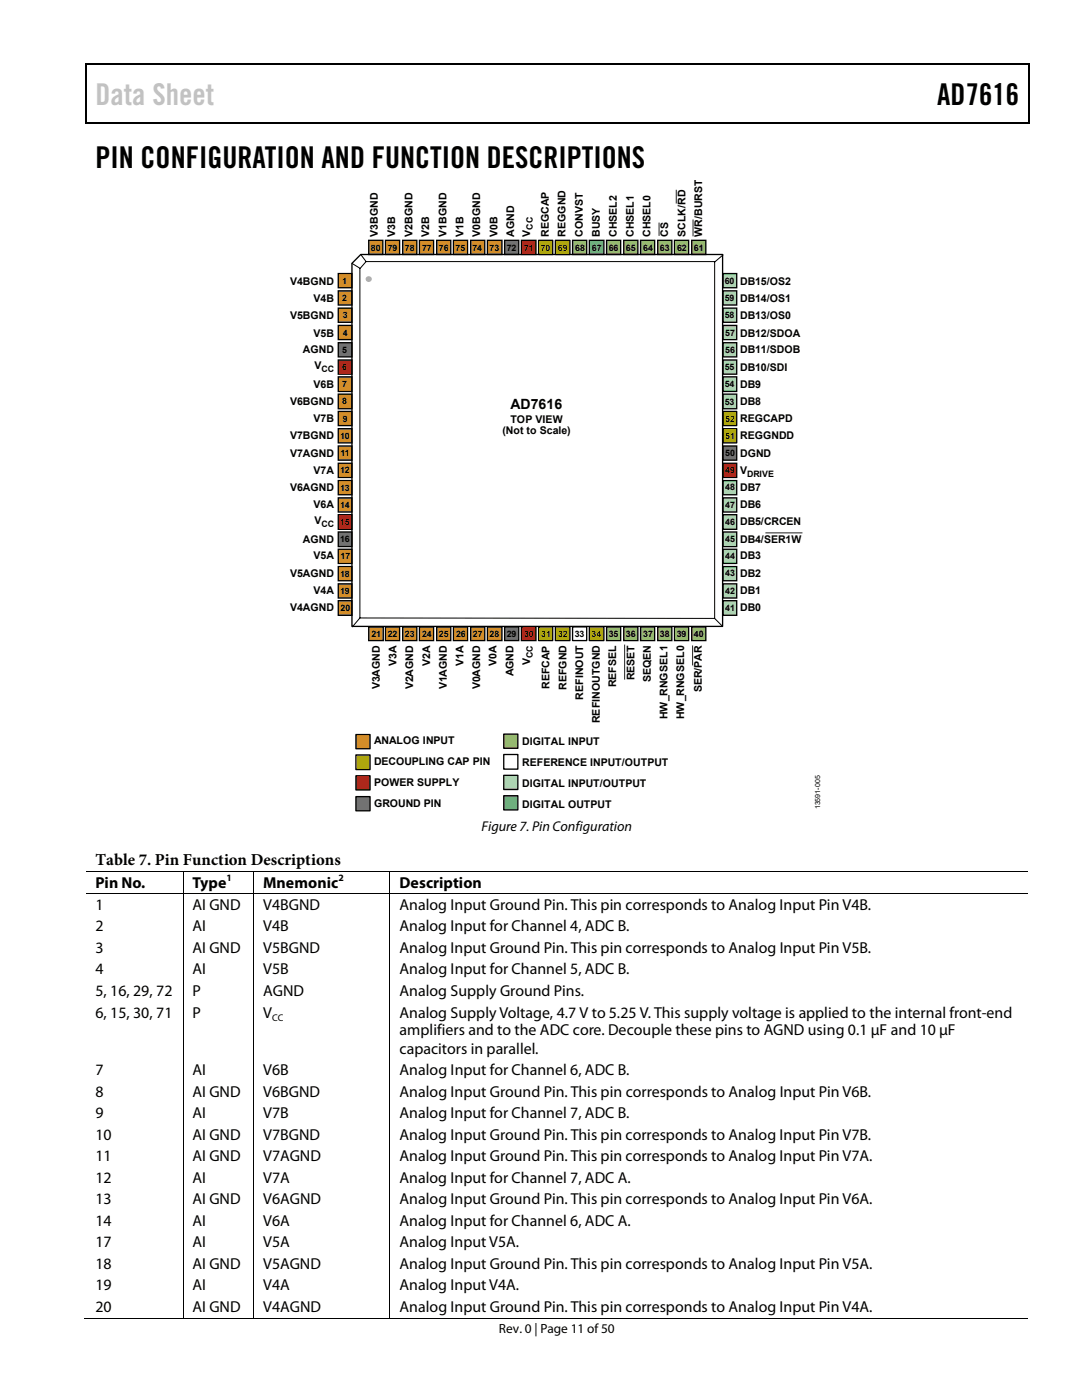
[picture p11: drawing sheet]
<svg xmlns="http://www.w3.org/2000/svg" width="216mm" height="279mm" viewBox="0 0 216 279" stroke-linecap="round" stroke-linejoin="round" font-family="sans-serif">
<g fill="#000">
<path d="M17 12.7h.3v1h-.3zM17 12.7h.3v.3h-.3zM82.7 12.7h.2v.3h-.2zM205.2 12.7h.2v1h-.2zM205.2 12.7h.2v.3h-.2zM17 24.4h.3v.2h-.3zM82.4 24.4h.3v.2h-.3zM205.2 24.4h.2v.2h-.2zM36.4 173.8h.2v.1h-.2zM36.4 178.3h.2v.2h-.2zM50.5 173.8h.2v.1h-.2zM50.5 178.3h.2v.2h-.2z"/>
<path d="M77.7 173.8h.2v.1h-.2zM77.7 178.3h.2v.2h-.2zM36.4 263h.2v.1h-.2zM50.5 263h.2v.1h-.2zM77.7 263h.2v.1h-.2z"/>
</g>
<path d="M17.1 13.7v10.7M17.3 12.8h65.4M82.9 12.8h122.3M205.3 13.7v10.7M17.3 24.5h187.9" fill="none" stroke="#000" stroke-width=".25"/>
<g fill="none" stroke="#000" stroke-width=".2">
<path d="M17.1 173.9h19.3M17.1 178.4h19.3M36.5 173.9v4.4M36.5 178.5v84.5M36.6 173.9h13.9M36.6 178.4h13.9M50.6 173.9v4.4M50.6 178.5v84.5M50.7 173.9h27M50.7 178.4h27M77.8 173.9v4.4M77.8 178.5v84.5"/>
<path d="M77.9 173.9h127.2M77.9 178.4h127.2M16.9 263.1h19.5M36.6 263.1h13.9M50.7 263.1h27M77.9 263.1h127.2"/>
</g>
<path d="M134.9 37.9v2.7M131.5 44.4v2.7M138.3 43.8v3.4M152.7 106.3h7.4M124.6 128.6v7M138.2 128.8v4" fill="none" stroke="#221f1f" stroke-width=".2"/>
<g fill="#d38d29" stroke="#000" stroke-width=".26">
<path d="M73.6 48h2.8v2.8h-2.8z"/>
<path d="M76.9 48h2.8v2.8h-2.8z"/>
<path d="M80.4 48h2.8v2.8h-2.8z"/>
<path d="M83.7 48h2.8v2.8h-2.8z"/>
<path d="M87.1 48h2.8v2.8h-2.8z"/>
<path d="M90.5 48h2.8v2.8h-2.8z"/>
<path d="M93.9 48h2.8v2.8h-2.8z"/>
</g>
<path d="M97.3 48h2.9v2.8h-2.9z" fill="#d38d29"/>
<path d="M97.3 48h2.9v2.8h-2.9z" fill="none" stroke="#000" stroke-width=".26"/>
<path d="M104 48h2.9v2.8h-2.9z" fill="#ec2123"/>
<path d="M104 48h2.9v2.8h-2.9z" fill="none" stroke="#000" stroke-width=".26"/>
<path d="M107.5 48h2.8v2.8h-2.8z" fill="#f6eb15"/>
<path d="M107.5 48h2.8v2.8h-2.8z" fill="none" stroke="#000" stroke-width=".26"/>
<path d="M110.8 48h2.9v2.8h-2.9z" fill="#f6eb15"/>
<path d="M110.8 48h2.9v2.8h-2.9z" fill="none" stroke="#000" stroke-width=".26"/>
<path d="M114.3 48h2.8v2.8h-2.8z" fill="#93c953"/>
<path d="M114.3 48h2.8v2.8h-2.8z" fill="none" stroke="#000" stroke-width=".26"/>
<path d="M117.6 48h2.9v2.8h-2.9z" fill="#2bade3"/>
<path d="M117.6 48h2.9v2.8h-2.9z" fill="none" stroke="#000" stroke-width=".26"/>
<path d="M121 48h2.8v2.8h-2.8z" fill="#93c953"/>
<path d="M121 48h2.8v2.8h-2.8z" fill="none" stroke="#000" stroke-width=".26"/>
<path d="M124.5 48h2.8v2.8h-2.8z" fill="#93c953"/>
<path d="M124.5 48h2.8v2.8h-2.8z" fill="none" stroke="#000" stroke-width=".26"/>
<path d="M127.8 48h2.8v2.8h-2.8z" fill="#93c953"/>
<path d="M127.8 48h2.8v2.8h-2.8z" fill="none" stroke="#000" stroke-width=".26"/>
<path d="M131.2 48h2.9v2.8h-2.9z" fill="#93c953"/>
<path d="M131.2 48h2.9v2.8h-2.9z" fill="none" stroke="#000" stroke-width=".26"/>
<path d="M134.6 48h2.8v2.8h-2.8z" fill="#93c953"/>
<path d="M134.6 48h2.8v2.8h-2.8z" fill="none" stroke="#000" stroke-width=".26"/>
<path d="M138 48h2.8v2.8h-2.8z" fill="#93c953"/>
<path d="M138 48h2.8v2.8h-2.8z" fill="none" stroke="#000" stroke-width=".26"/>
<g fill="#a6d5ae" stroke="#000" stroke-width=".26">
<path d="M144.3 58h2.7v2.9h-2.7z"/>
<path d="M144.3 61.5h2.7v2.8h-2.7z"/>
<path d="M144.3 64.9h2.7v2.9h-2.7z"/>
<path d="M144.3 75.2h2.7v2.9h-2.7z"/>
<path d="M144.3 71.8h2.7v2.9h-2.7z"/>
<path d="M144.3 68.4h2.7v2.8h-2.7z"/>
<path d="M144.3 54.6h2.7v2.8h-2.7z"/>
<path d="M144.3 78.7h2.7v2.9h-2.7z"/>
</g>
<g fill="#f6eb15" stroke="#000" stroke-width=".26">
<path d="M144.3 82.1h2.7v2.8h-2.7z"/>
<path d="M144.3 85.6h2.7v2.8h-2.7z"/>
</g>
<g fill="#727272" stroke="#000" stroke-width=".26">
<path d="M144.3 89h2.7v2.8h-2.7z"/>
<path d="M100.7 48h2.8v2.8h-2.8z"/>
</g>
<path d="M121 125.1h2.8v2.7h-2.8z" fill="#93c953"/>
<path d="M121 125.1h2.8v2.7h-2.8z" fill="none" stroke="#000" stroke-width=".26"/>
<path d="M124.5 125.1h2.8v2.7h-2.8z" fill="#93c953"/>
<path d="M124.5 125.1h2.8v2.7h-2.8z" fill="none" stroke="#000" stroke-width=".26"/>
<path d="M127.8 125.1h2.8v2.7h-2.8z" fill="#93c953"/>
<path d="M127.8 125.1h2.8v2.7h-2.8z" fill="none" stroke="#000" stroke-width=".26"/>
<path d="M131.2 125.1h2.9v2.7h-2.9z" fill="#93c953"/>
<path d="M131.2 125.1h2.9v2.7h-2.9z" fill="none" stroke="#000" stroke-width=".26"/>
<path d="M134.6 125.1h2.8v2.7h-2.8z" fill="#93c953"/>
<path d="M134.6 125.1h2.8v2.7h-2.8z" fill="none" stroke="#000" stroke-width=".26"/>
<path d="M138 125.1h2.8v2.7h-2.8z" fill="#93c953"/>
<path d="M138 125.1h2.8v2.7h-2.8z" fill="none" stroke="#000" stroke-width=".26"/>
<path d="M107.5 125.1h2.8v2.7h-2.8z" fill="#f6eb15"/>
<path d="M107.5 125.1h2.8v2.7h-2.8z" fill="none" stroke="#000" stroke-width=".26"/>
<path d="M110.8 125.1h2.9v2.7h-2.9z" fill="#f6eb15"/>
<path d="M110.8 125.1h2.9v2.7h-2.9z" fill="none" stroke="#000" stroke-width=".26"/>
<path d="M117.6 125.1h2.9v2.7h-2.9z" fill="#f6eb15"/>
<path d="M117.6 125.1h2.9v2.7h-2.9z" fill="none" stroke="#000" stroke-width=".26"/>
<path d="M104 125.1h2.9v2.7h-2.9z" fill="#ec2123" stroke="#000" stroke-width=".26"/>
<path d="M100.7 125.1h2.8v2.7h-2.8z" fill="#727272" stroke="#000" stroke-width=".26"/>
<g fill="#d38d29" stroke="#000" stroke-width=".26">
<path d="M67.5 109.6h2.7v2.8h-2.7z"/>
<path d="M67.5 113.1h2.7v2.8h-2.7z"/>
<path d="M67.5 116.5h2.7v2.9h-2.7z"/>
<path d="M67.5 119.9h2.7v2.9h-2.7z"/>
<path d="M73.6 125.1h2.9v2.7h-2.9z"/>
<path d="M76.9 125.1h2.8v2.7h-2.8z"/>
<path d="M80.4 125.1h2.8v2.7h-2.8z"/>
<path d="M83.7 125.1h2.8v2.7h-2.8z"/>
<path d="M87.1 125.1h2.8v2.7h-2.8z"/>
<path d="M90.5 125.1h2.8v2.7h-2.8z"/>
<path d="M93.9 125.1h2.8v2.7h-2.8z"/>
<path d="M97.3 125.1h2.9v2.7h-2.9z"/>
<path d="M67.5 58h2.7v2.9h-2.7z"/>
<path d="M67.5 61.5h2.7v2.8h-2.7z"/>
<path d="M67.5 64.9h2.7v2.9h-2.7z"/>
<path d="M67.5 75.2h2.7v2.9h-2.7z"/>
</g>
<path d="M67.5 71.8h2.7v2.9h-2.7z" fill="#ec2123" stroke="#000" stroke-width=".26"/>
<path d="M67.5 68.4h2.7v2.8h-2.7z" fill="#727272" stroke="#000" stroke-width=".26"/>
<g fill="#d38d29" stroke="#000" stroke-width=".26">
<path d="M67.5 54.6h2.7v2.8h-2.7z"/>
<path d="M67.5 78.7h2.7v2.9h-2.7z"/>
<path d="M67.5 82.1h2.7v2.8h-2.7z"/>
<path d="M67.5 85.6h2.7v2.8h-2.7z"/>
<path d="M67.5 92.5h2.7v2.8h-2.7z"/>
<path d="M67.5 95.9h2.7v2.8h-2.7z"/>
<path d="M67.5 99.4h2.7v2.8h-2.7z"/>
</g>
<path d="M67.5 102.7h2.7v2.9h-2.7z" fill="#ec2123" stroke="#000" stroke-width=".26"/>
<path d="M67.5 106.2h2.7v2.9h-2.7z" fill="#727272" stroke="#000" stroke-width=".26"/>
<path d="M67.5 89h2.7v2.8h-2.7z" fill="#d38d29" stroke="#000" stroke-width=".26"/>
<path d="M144.3 92.5h2.7v2.8h-2.7z" fill="#ec2123" stroke="#000" stroke-width=".26"/>
<g fill="#a6d5ae" stroke="#000" stroke-width=".26">
<path d="M144.3 95.9h2.7v2.8h-2.7z"/>
<path d="M144.3 99.4h2.7v2.8h-2.7z"/>
<path d="M144.3 102.7h2.7v2.9h-2.7z"/>
<path d="M144.3 106.2h2.7v2.9h-2.7z"/>
<path d="M144.3 109.6h2.7v2.8h-2.7z"/>
<path d="M144.3 113.1h2.7v2.8h-2.7z"/>
<path d="M144.3 116.5h2.7v2.8h-2.7z"/>
<path d="M144.3 119.9h2.7v2.9h-2.7z"/>
</g>
<path d="M72 50.8h72.2v74.2h-74v-72.4zM114.3 125.1h2.8v2.7h-2.8z" fill="none" stroke="#000" stroke-width=".26"/>
<path d="M70.2 52.6l1.6 .9M72 50.8l1 1.4M73 52.2h69.6v71.2l-70.8-.1v-69.7zM144.3 50.9l-1.7 1.4M71.8 123.3l-1.5 1.8M142.6 123.4l1.5 1.5" fill="none" stroke="#000" stroke-width=".2"/>
<circle cx="73.6" cy="55.7" r=".61" fill="#adadad"/>
<path d="M71 146.6h2.8v2.8h-2.8z" fill-rule="evenodd" fill="#d38d29" stroke="#000" stroke-width=".26"/>
<path d="M71 150.7h2.8v2.9h-2.8z" fill-rule="evenodd" fill="#f6eb15" stroke="#000" stroke-width=".26"/>
<path d="M71 154.8h2.8v2.9h-2.8z" fill-rule="evenodd" fill="#ec2123" stroke="#000" stroke-width=".26"/>
<path d="M71 159h2.8v2.8h-2.8z" fill-rule="evenodd" fill="#727272" stroke="#000" stroke-width=".26"/>
<path d="M100.5 146.5h2.8v2.8h-2.8z" fill-rule="evenodd" fill="#93c953" stroke="#000" stroke-width=".26"/>
<path d="M100.5 150.6h2.8v2.9h-2.8z" fill-rule="evenodd" fill="#fff" stroke="#000" stroke-width=".26"/>
<path d="M100.5 154.7h2.8v2.9h-2.8z" fill-rule="evenodd" fill="#a6d5ae" stroke="#000" stroke-width=".26"/>
<path d="M100.5 158.8h2.8v2.8h-2.8z" fill-rule="evenodd" fill="#2bade3" stroke="#000" stroke-width=".26"/>
<text font-size="6" fill="#c1c1c1" x="19" y="20.9">Data Sheet</text>
<g font-size="6">
<text x="187" y="20.9">AD7616</text>
<text x="19" y="33.6">PIN CONFIGURATION AND FUNCTION DESCRIPTIONS</text>
</g>
<text font-size="3.3" x="19" y="172.6">Table 7. Pin Function Descriptions</text>
<g font-size="3.2">
<text x="19" y="177.1">Pin No.</text>
<text x="38.4" y="177.1">Type</text>
<text x="52.5" y="177.1">Mnemonic</text>
<text x="79.7" y="177.1">Description</text>
<text x="19" y="181.6">1</text>
<text x="19" y="185.9">2</text>
<text x="38.4" y="185.9">AI</text>
<text x="38.4" y="181.6">AI GND</text>
<text x="52.5" y="181.6">V4BGND</text>
<text x="52.5" y="185.9">V4B</text>
<text x="79.7" y="185.9">Analog Input for Channel 4, ADC B.</text>
<text x="79.7" y="181.6">Analog Input Ground Pin. This pin corresponds to Analog Input Pin V4B.</text>
<text x="19" y="190.2">3</text>
<text x="38.4" y="190.2">AI GND</text>
<text x="52.5" y="190.2">V5BGND</text>
<text x="79.7" y="190.2">Analog Input Ground Pin. This pin corresponds to Analog Input Pin V5B.</text>
<text x="19" y="194.5">4</text>
<text x="38.4" y="194.5">AI</text>
<text x="52.5" y="194.5">V5B</text>
<text x="79.7" y="194.5">Analog Input for Channel 5, ADC B.</text>
<text x="19" y="198.8">5, 16, 29, 72</text>
<text x="19" y="203.1">6, 15, 30, 71</text>
<text x="38.4" y="198.8">P</text>
<text x="38.4" y="203.1">P</text>
<text x="52.5" y="198.8">AGND</text>
<text x="52.5" y="203.1">V</text>
<text x="79.7" y="198.8">Analog Supply Ground Pins.</text>
<text x="79.7" y="203.1">Analog Supply Voltage, 4.7 V to 5.25 V. This supply voltage is applied to the internal front-end</text>
<text x="79.7" y="206.6">amplifiers and to the ADC core. Decouple these pins to AGND using 0.1 µF and 10 µF</text>
<text x="19" y="214.5">7</text>
<text x="38.4" y="214.5">AI</text>
<text x="52.5" y="214.5">V6B</text>
<text x="79.7" y="210.3">capacitors in parallel.</text>
<text x="79.7" y="214.5">Analog Input for Channel 6, ADC B.</text>
<text x="19" y="218.9">8</text>
<text x="38.4" y="218.9">AI GND</text>
<text x="52.5" y="218.9">V6BGND</text>
<text x="79.7" y="218.9">Analog Input Ground Pin. This pin corresponds to Analog Input Pin V6B.</text>
<text x="19" y="223.1">9</text>
<text x="19" y="227.5">10</text>
<text x="38.4" y="227.5">AI GND</text>
<text x="38.4" y="223.1">AI</text>
<text x="52.5" y="223.1">V7B</text>
<text x="52.5" y="227.5">V7BGND</text>
<text x="79.7" y="227.5">Analog Input Ground Pin. This pin corresponds to Analog Input Pin V7B.</text>
<text x="79.7" y="223.1">Analog Input for Channel 7, ADC B.</text>
<text x="19" y="231.7">11</text>
<text x="38.4" y="231.7">AI GND</text>
<text x="52.5" y="231.7">V7AGND</text>
<text x="79.7" y="231.7">Analog Input Ground Pin. This pin corresponds to Analog Input Pin V7A.</text>
<text x="19" y="236.1">12</text>
<text x="38.4" y="236.1">AI</text>
<text x="52.5" y="236.1">V7A</text>
<text x="79.7" y="236.1">Analog Input for Channel 7, ADC A.</text>
<text x="19" y="240.3">13</text>
<text x="19" y="244.6">14</text>
<text x="38.4" y="240.3">AI GND</text>
<text x="38.4" y="244.6">AI</text>
<text x="52.5" y="244.6">V6A</text>
<text x="52.5" y="240.3">V6AGND</text>
<text x="79.7" y="244.6">Analog Input for Channel 6, ADC A.</text>
<text x="79.7" y="240.3">Analog Input Ground Pin. This pin corresponds to Analog Input Pin V6A.</text>
<text x="19" y="248.9">17</text>
<text x="38.4" y="248.9">AI</text>
<text x="52.5" y="248.9">V5A</text>
<text x="79.7" y="248.9">Analog Input V5A.</text>
<text x="19" y="253.2">18</text>
<text x="19" y="257.5">19</text>
<text x="38.4" y="253.2">AI GND</text>
<text x="38.4" y="257.5">AI</text>
<text x="52.5" y="253.2">V5AGND</text>
<text x="52.5" y="257.5">V4A</text>
<text x="79.7" y="253.2">Analog Input Ground Pin. This pin corresponds to Analog Input Pin V5A.</text>
<text x="79.7" y="257.5">Analog Input V4A.</text>
<text x="19" y="261.8">20</text>
<text x="38.4" y="261.8">AI GND</text>
<text x="52.5" y="261.8">V4AGND</text>
<text x="79.7" y="261.8">Analog Input Ground Pin. This pin corresponds to Analog Input Pin V4A.</text>
</g>
<g font-size="2.8">
<text x="101.8" y="81.6">AD7616</text>
<text x="96.1" y="165.9">Figure 7. Pin Configuration</text>
</g>
<text font-size="2.7" x="99.6" y="266">Rev. 0 | Page 11 of 50</text>
<g font-size="2.1">
<text x="75.4" y="47.3" transform="rotate(-90 75.4 47.3)">V3BGND</text>
<text x="78.9" y="47.3" transform="rotate(-90 78.9 47.3)">V3B</text>
<text x="82.3" y="47.3" transform="rotate(-90 82.3 47.3)">V2BGND</text>
<text x="85.6" y="47.3" transform="rotate(-90 85.6 47.3)">V2B</text>
<text x="89.1" y="47.3" transform="rotate(-90 89.1 47.3)">V1BGND</text>
<text x="92.5" y="47.3" transform="rotate(-90 92.5 47.3)">V1B</text>
<text x="95.8" y="47.3" transform="rotate(-90 95.8 47.3)">V0BGND</text>
<text x="99.3" y="47.3" transform="rotate(-90 99.3 47.3)">V0B</text>
<text x="102.6" y="47.3" transform="rotate(-90 102.6 47.3)">AGND</text>
<text x="105.8" y="47.3" transform="rotate(-90 105.8 47.3)">V</text>
<text x="109.5" y="47.3" transform="rotate(-90 109.5 47.3)">REGCAP</text>
<text x="112.8" y="47.3" transform="rotate(-90 112.8 47.3)">REGGND</text>
<text x="116.3" y="47.3" transform="rotate(-90 116.3 47.3)">CONVST</text>
<text x="119.7" y="47.3" transform="rotate(-90 119.7 47.3)">BUSY</text>
<text x="123.1" y="47.3" transform="rotate(-90 123.1 47.3)">CHSEL2</text>
<text x="126.5" y="47.3" transform="rotate(-90 126.5 47.3)">CHSEL1</text>
<text x="129.8" y="47.3" transform="rotate(-90 129.8 47.3)">CHSEL0</text>
<text x="133.4" y="47.3" transform="rotate(-90 133.4 47.3)">CS</text>
<text x="136.8" y="47.3" transform="rotate(-90 136.8 47.3)">SCLK/RD</text>
<text x="140.1" y="47.3" transform="rotate(-90 140.1 47.3)">WR/BURST</text>
<text x="57.9" y="56.8">V4BGND</text>
<text x="147.7" y="56.8">DB15/OS2</text>
<text x="57.9" y="63.7">V5BGND</text>
<text x="62.6" y="60.3">V4B</text>
<text x="147.7" y="63.7">DB13/OS0</text>
<text x="147.7" y="60.3">DB14/OS1</text>
<text x="60.5" y="70.5">AGND</text>
<text x="62.6" y="67.2">V5B</text>
<text x="147.7" y="70.5">DB11/SDOB</text>
<text x="147.7" y="67.2">DB12/SDOA</text>
<text x="62.6" y="77.4">V6B</text>
<text x="62.7" y="73.7">V</text>
<text x="147.7" y="74">DB10/SDI</text>
<text x="147.7" y="77.4">DB9</text>
<text x="57.9" y="80.9">V6BGND</text>
<text x="147.7" y="80.9">DB8</text>
<text x="57.9" y="87.7">V7BGND</text>
<text x="62.6" y="84.2">V7B</text>
<text x="100.3" y="86.5">(Not to Scale)</text>
<text x="101.8" y="84.4">TOP VIEW</text>
<text x="147.7" y="84.2">REGCAPD</text>
<text x="147.7" y="87.7">REGGNDD</text>
<text x="57.9" y="91.1">V7AGND</text>
<text x="62.6" y="94.6">V7A</text>
<text x="147.7" y="91.1">DGND</text>
<text x="147.7" y="94.6">V</text>
<text x="57.9" y="97.9">V6AGND</text>
<text x="62.6" y="101.4">V6A</text>
<text x="147.7" y="97.9">DB7</text>
<text x="147.7" y="101.4">DB6</text>
<text x="62.7" y="104.6">V</text>
<text x="147.7" y="104.8">DB5/CRCEN</text>
<text x="60.5" y="108.3">AGND</text>
<text x="62.6" y="111.7">V5A</text>
<text x="147.7" y="108.4">DB4/SER1W</text>
<text x="147.7" y="111.7">DB3</text>
<text x="57.9" y="115.1">V5AGND</text>
<text x="62.6" y="118.6">V4A</text>
<text x="147.7" y="115.1">DB2</text>
<text x="147.7" y="118.6">DB1</text>
<text x="57.9" y="122">V4AGND</text>
<text x="147.7" y="122">DB0</text>
<text x="75.8" y="137.6" transform="rotate(-90 75.8 137.6)">V3AGND</text>
<text x="79.1" y="132.9" transform="rotate(-90 79.1 132.9)">V3A</text>
<text x="82.5" y="137.6" transform="rotate(-90 82.5 137.6)">V2AGND</text>
<text x="85.8" y="132.9" transform="rotate(-90 85.8 132.9)">V2A</text>
<text x="89.2" y="137.6" transform="rotate(-90 89.2 137.6)">V1AGND</text>
<text x="92.5" y="132.9" transform="rotate(-90 92.5 132.9)">V1A</text>
<text x="95.8" y="137.6" transform="rotate(-90 95.8 137.6)">V0AGND</text>
<text x="99.1" y="132.9" transform="rotate(-90 99.1 132.9)">V0A</text>
<text x="102.4" y="135" transform="rotate(-90 102.4 135)">AGND</text>
<text x="105.8" y="132.7" transform="rotate(-90 105.8 132.7)">V</text>
<text x="109.7" y="137.5" transform="rotate(-90 109.7 137.5)">REFCAP</text>
<text x="113" y="137.7" transform="rotate(-90 113 137.7)">REFGND</text>
<text x="123" y="137.1" transform="rotate(-90 123 137.1)">REFSEL</text>
<text x="126.6" y="135.8" transform="rotate(-90 126.6 135.8)">RESET</text>
<text x="129.8" y="136.2" transform="rotate(-90 129.8 136.2)">SEQEN</text>
<text x="116.4" y="139.6" transform="rotate(-90 116.4 139.6)">REFINOUT</text>
<text x="133.2" y="143.5" transform="rotate(-90 133.2 143.5)">HW_RNGSEL1</text>
<text x="136.5" y="143.5" transform="rotate(-90 136.5 143.5)">HW_RNGSEL0</text>
<text x="140" y="138.2" transform="rotate(-90 140 138.2)">SER/PAR</text>
<text x="74.6" y="148.5">ANALOG INPUT</text>
<text x="104.2" y="148.6">DIGITAL INPUT</text>
<text x="119.7" y="144.3" transform="rotate(-90 119.7 144.3)">REFINOUTGND</text>
<text x="74.6" y="152.6">DECOUPLING CAP PIN</text>
<text x="104.2" y="152.9">REFERENCE INPUT/OUTPUT</text>
<text x="74.6" y="156.9">POWER SUPPLY</text>
<text x="74.6" y="161">GROUND PIN</text>
<text x="104.2" y="161.2">DIGITAL OUTPUT</text>
<text x="104.2" y="157">DIGITAL INPUT/OUTPUT</text>
</g>
<g font-size="1.9">
<text x="45.2" y="175.9">1</text>
<text x="67.5" y="175.9">2</text>
<text x="54.3" y="203.8">CC</text>
</g>
<g font-size="1.8">
<text x="106.3" y="45.8" transform="rotate(-90 106.3 45.8)">CC</text>
<text x="74" y="50">80</text>
<text x="77.4" y="50">79</text>
<text x="80.8" y="50">78</text>
<text x="84.2" y="50">77</text>
<text x="87.6" y="50">76</text>
<text x="90.9" y="50">75</text>
<text x="94.3" y="50">74</text>
<text x="97.7" y="50">73</text>
<text x="101.1" y="50">72</text>
<text x="104.6" y="50">71</text>
<text x="107.9" y="50">70</text>
<text x="111.3" y="50">69</text>
<text x="114.8" y="50">68</text>
<text x="118.1" y="50">67</text>
<text x="121.5" y="50">66</text>
<text x="124.9" y="50">65</text>
<text x="128.3" y="50">64</text>
<text x="131.7" y="50">63</text>
<text x="135.1" y="50">62</text>
<text x="138.5" y="50">61</text>
<text x="68.3" y="56.6">1</text>
<text x="144.6" y="56.6">60</text>
<text x="68.3" y="60.1">2</text>
<text x="68.4" y="63.5">3</text>
<text x="144.6" y="63.5">58</text>
<text x="144.6" y="60.1">59</text>
<text x="68.3" y="70.4">5</text>
<text x="68.4" y="67">4</text>
<text x="144.7" y="70.4">56</text>
<text x="144.7" y="67">57</text>
<text x="64.2" y="74.2">CC</text>
<text x="68.3" y="77.3">7</text>
<text x="68.3" y="73.8">6</text>
<text x="144.6" y="77.2">54</text>
<text x="144.6" y="73.8">55</text>
<text x="68.3" y="80.7">8</text>
<text x="144.6" y="80.8">53</text>
<text x="67.9" y="87.6">10</text>
<text x="68.4" y="84.1">9</text>
<text x="144.7" y="84.1">52</text>
<text x="144.7" y="87.6">51</text>
<text x="67.9" y="94.5">12</text>
<text x="67.9" y="91">11</text>
<text x="144.7" y="94.5">49</text>
<text x="144.7" y="91">50</text>
<text x="149.1" y="95.1">DRIVE</text>
<text x="67.9" y="97.9">13</text>
<text x="67.9" y="101.4">14</text>
<text x="144.7" y="97.9">48</text>
<text x="144.7" y="101.4">47</text>
<text x="64.2" y="105.1">CC</text>
<text x="67.9" y="104.8">15</text>
<text x="144.7" y="104.8">46</text>
<text x="67.9" y="108.2">16</text>
<text x="67.9" y="111.7">17</text>
<text x="144.7" y="108.2">45</text>
<text x="144.7" y="111.7">44</text>
<text x="67.9" y="118.5">19</text>
<text x="67.9" y="115.1">18</text>
<text x="144.7" y="115">43</text>
<text x="144.7" y="118.6">42</text>
<text x="67.9" y="122">20</text>
<text x="144.7" y="121.9">41</text>
<text x="74.1" y="127">21</text>
<text x="77.4" y="127.1">22</text>
<text x="80.8" y="127.1">23</text>
<text x="84.2" y="127.1">24</text>
<text x="87.6" y="127.1">25</text>
<text x="91" y="127.1">26</text>
<text x="94.3" y="127.1">27</text>
<text x="97.7" y="127.1">28</text>
<text x="101.1" y="127.1">29</text>
<text x="104.6" y="127">30</text>
<text x="106.3" y="131.3" transform="rotate(-90 106.3 131.3)">CC</text>
<text x="108" y="127.1">31</text>
<text x="111.3" y="127.1">32</text>
<text x="114.7" y="127.1">33</text>
<text x="118" y="127.1">34</text>
<text x="121.5" y="127">35</text>
<text x="124.9" y="127.1">36</text>
<text x="128.3" y="127.1">37</text>
<text x="131.7" y="127">38</text>
<text x="135" y="127.1">39</text>
<text x="138.5" y="127.1">40</text>
</g>
<text font-size="1.4" x="163.6" y="161.5" transform="rotate(-90 163.6 161.5)">13591-005</text>
</svg>
